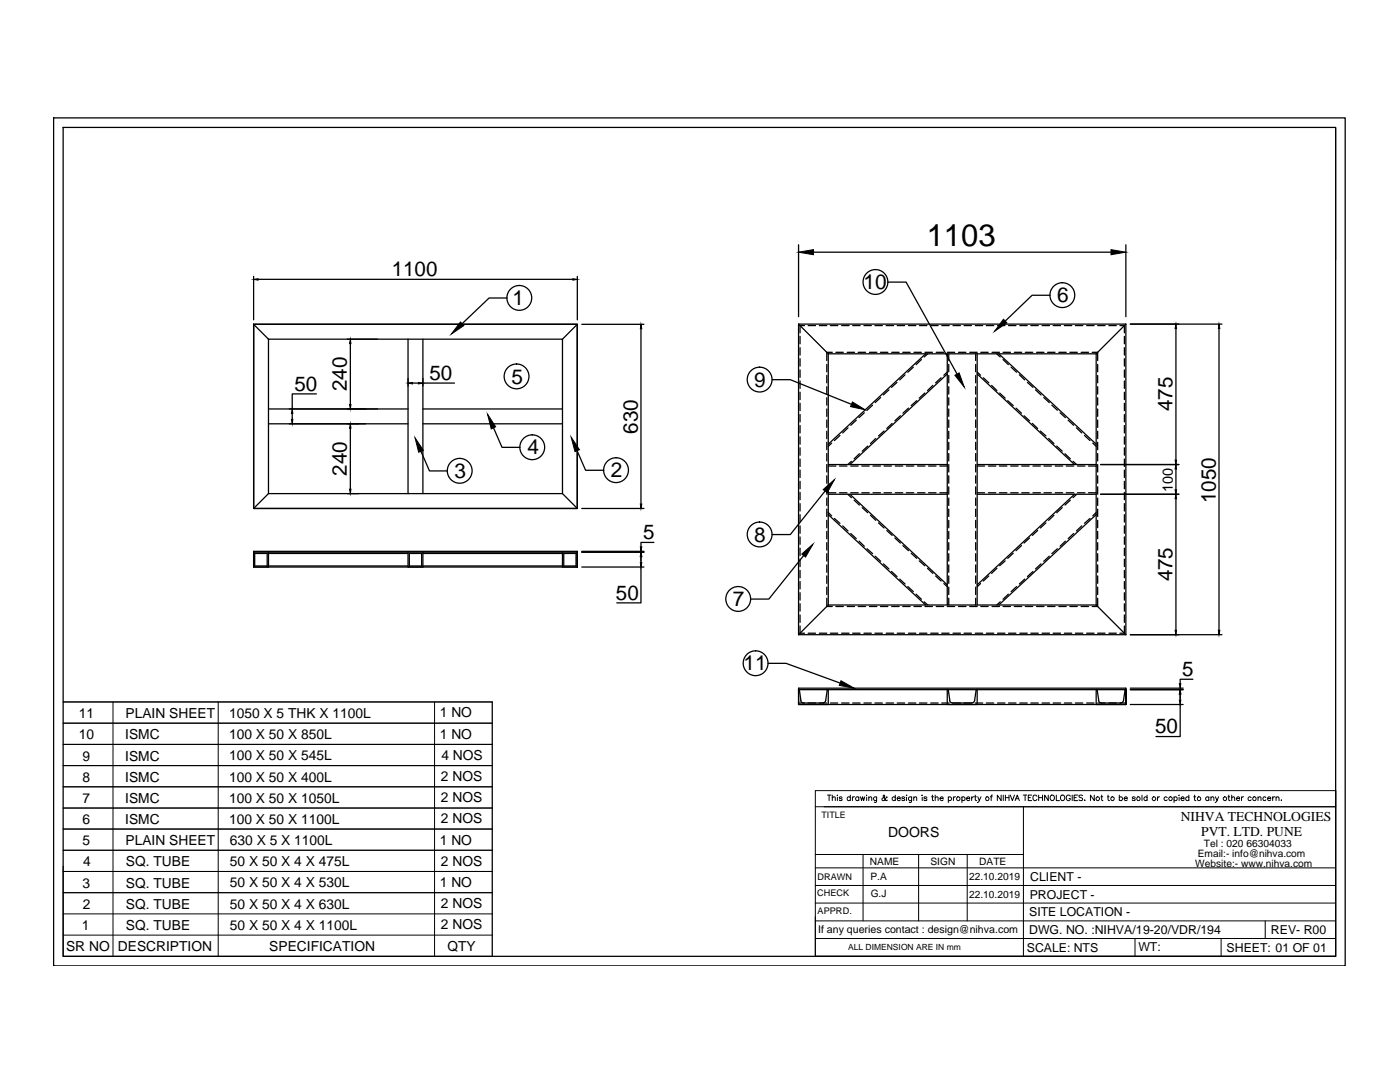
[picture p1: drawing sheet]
<svg xmlns="http://www.w3.org/2000/svg" width="279mm" height="216mm" viewBox="0 0 279 216" stroke-linecap="round" stroke-linejoin="round" font-family="sans-serif">
<!-- layer: 0 -->
<g fill="none" stroke="#000" stroke-width=".25">
<path d="M10.7 23.5h257.8v169.2h-257.8zM12.6 25.4h254v165.4h-254zM50.6 55.1v8.7M51.5 55.7h62.8M101.2 59.5h-3.6l-5.4 5.1M115.2 55.1v8.7M159.4 48.8v14.4M162.3 50.3h59.4M177.2 56.3h3.6l10.2 18.3M209.6 58.9h-3.6l-5.4 5.2M224.7 48.8v14.4M50.6 64.7v36.8h64.6v-36.8h-64.6h64.6v36.8h-64.6z"/>
<path d="M50.6 64.7l3 3M53.6 67.7h58.7v30.8h-58.7zM63.1 78.6h-4.8v3M69.3 67.7h6M69.9 68.6v12.1M81.4 67.7v30.8M81.4 75.5v1.5M82.3 76.4h1.2M84.4 67.7v30.8M84.4 75.5v1.5M84.4 76.4h6.3M115.2 64.7l-2.9 3"/>
<path d="M116.1 64.7h12.4M127.9 65.6v35M154.1 75.8h3.6l12.2 4.9M159.4 64.7h65.3M159.4 64.7v61.9M159.4 64.7l5.9 5.9M159.7 67.1v1.5M159.7 69.4v1.5M159.7 71.6v1.5M159.7 73.8v1.5M159.7 76v1.5M159.7 78.3v1.4"/>
<path d="M160.6 65h-.9v1.4M161.3 65h1.5M163.5 65h1.5M165 72.7v1.5M165 74.9v1.5M165 77.2v1.4M165 79.4v1.4M165.3 70.6h53.5M165.3 70.6v50.1M165.7 65h1.5M166.1 70.3h-1.1v1.7M166.8 70.3h1.5"/>
<path d="M168 65h1.4M169.1 70.3h1.4M170.2 65h1.4M171.3 70.3h1.4M172.4 65h1.5M173.5 70.3h1.5M174.6 65h1.5M175.7 70.3h1.5M175.8 79.3l-1.1 1M176.9 65h1.4M177.4 77.8l-1.1 1M178 70.3h1.4"/>
<path d="M179 76.3l-1.1 1M179.1 65h1.4M180.2 70.3h1.4M180.6 74.8l-1 1M181.3 65h1.5M182.3 73.3l-1.1 1M182.4 70.3h1.5M183 80l-1.2 .9M183.5 65h1.5M183.9 71.7l-1.1 1.1M184.6 78.4l-1.1 1M184.6 70.3h1.5"/>
<path d="M184.7 70.6l-19.4 18M185.2 70.6l-.8 .6M185.7 65h1.5M186.2 76.9l-1.1 1M186.8 70.3h1.5M187.8 75.4l-1.1 1M187.9 65h1.5M189 70.3h1.5M189 70.6v50.1M189 74.6l-19.4 18.1M189 74.2l-.6 .7M189.3 70.6v1.4"/>
<path d="M189.3 72.7v1.5M189.3 74.9v1.5M189.3 77.2v1.4M189.3 79.4v1.4M190.2 65h1.5M191.3 70.3h1.5M192.4 65h1.5M193.5 70.3h1.5M194.6 65h1.5M194.7 70.6v1.4M194.7 72.7v1.5M194.7 74.9v1.5"/>
<path d="M194.7 77.2v1.4M194.7 79.4v1.4M195 70.6v50.1M195 74.6l19.4 18.1M195 74.2l.7 .7M195.7 70.3h1.5M196.2 75.4l1.1 1M196.8 65h1.5M197.9 76.9l1.1 1M198 70.3h1.5M198.9 70.6l.7 .6M199.1 65h1.5"/>
<path d="M199.3 70.6l19.5 18M199.5 78.4l1.1 1M200.2 70.3h1.5M200.2 71.7l1 1.1M201.1 80l1.1 .9M201.3 65h1.5M201.8 73.3l1.1 1M202.4 70.3h1.5M203.4 74.8l1.1 1M203.5 65h1.5M204.6 70.3h1.5M205 76.3l1.1 1"/>
<path d="M205.7 65h1.5M206.7 77.8l1.1 1M206.9 70.3h1.5M208 65h1.5M208.3 79.3l1.1 1M209.1 70.3h1.5M210.2 65h1.5M211.3 70.3h1.5M212.4 65h1.5M213.5 70.3h1.5M214.6 65h1.5M215.8 70.3h1.4"/>
<path d="M216.9 65h1.4M218 70.3h1.1v1.7M218.8 70.6v50.1M219.1 65h1.4M219.1 72.7v1.5M219.1 74.9v1.5M219.1 77.2v1.4M219.1 79.4v1.4M221.3 65h1.5M223.5 65h.9v1.4M224.4 67.1v1.5M224.4 69.4v1.5"/>
<path d="M224.4 71.6v1.5M224.4 73.8v1.5M224.4 76v1.5M224.4 78.3v1.4M224.7 64.7v61.9M224.7 64.7l-5.9 5.9M225.6 64.7h18.3M234.7 65.6v26.2M243.3 65.6v60.2M53.6 84.6h27.8M53.6 81.6h27.8M53.6 98.5l-3 3"/>
<path d="M58.3 82.5v1.2M69.3 98.5h2.3M69.9 85.5v12.1M84 90.1l1.7 3.9h3.6M84.4 84.6h27.9M84.4 81.6h27.9M98.5 85.4l1.7 3.9h3.6M112.3 98.5l2.9 3M115.2 89.9l1.7 3.9h3.6M159.7 80.5v1.4M159.7 82.7v1.5M159.7 84.9v1.5"/>
<path d="M159.7 87.2v1.4M159.7 89.4v1.4M159.7 91.6v1.5M159.7 93.8v1.5M159.7 96v1.5M159.7 98.2v1.5M164.7 98l-7 8.7h-3.6M165 81.6v1.5M165 83.8v1.5M165 86v1.5M165 88.3v1.4M165 90.5v1.5"/>
<path d="M165 92.7v1.5M165 94.9v1.5M165 97.1v1.5M165 99.4v1.5M165.3 98.6h23.7M165.3 98.3h1.5M165.3 92.7h23.7M165.3 93h1.5M166 88.4l-.7 .7M167.5 98.3h1.5M167.5 93h1.5M167.6 86.9l-1.1 1"/>
<path d="M169.2 98.6l.7 .7M169.2 85.4l-1 1M169.6 98.6l19.4 18.1M169.8 98.3h1.5M169.8 93h1.5M169.9 92.1l-.7 .6M170.5 99.8l1 1M170.9 83.8l-1.1 1.1M171.5 90.5l-1 1.1M172 98.3h1.5M172 93h1.5M172.5 82.4l-1.1 .9"/>
<path d="M173.2 89l-1.1 1M174.1 80.8l-1.1 1.1M174.2 98.3h1.5M174.2 93h1.5M174.8 87.5l-1.1 1M176.4 98.3h1.5M176.4 93h1.5M176.4 86l-1.1 1M178 84.5l-1 1M178.7 98.3h1.5M178.7 93h1.5M179.7 83l-1.1 1"/>
<path d="M180.9 98.3h1.5M180.9 93h1.5M181.3 81.4l-1.1 1.1M183.1 98.3h1.5M183.1 93h1.5M185.3 98.3h1.5M185.3 93h1.5M187.6 98.3h1.4M187.6 93h1.4M189.3 81.6v1.5M189.3 83.8v1.5M189.3 86v1.5"/>
<path d="M189.3 88.3v1.4M189.3 90.5v1.5M189.3 92.7v1.5M189.3 94.9v1.5M189.3 97.1v1.5M189.3 99.4v1.5M194.7 81.6v1.5M194.7 83.8v1.5M194.7 86v1.5M194.7 88.3v1.4M194.7 90.5v1.5M194.7 92.7v1.5"/>
<path d="M194.7 94.9v1.5M194.7 97.1v1.5M194.7 99.4v1.5M195 98.6h23.8M195 98.3h1.5M195 92.7h23.8M195 93h1.5M197.3 98.3h1.4M197.3 93h1.4M199.5 98.3h1.4M199.5 93h1.4M201.7 98.3h1.5"/>
<path d="M201.7 93h1.5M202.8 81.4l1.1 1.1M203.9 98.3h1.5M203.9 93h1.5M204.4 83l1.1 1M206 84.5l1.1 1M206.1 98.3h1.5M206.1 93h1.5M207.6 86l1.1 1M208.4 98.3h1.4M208.4 93h1.4M209.3 87.5l1 1"/>
<path d="M209.9 80.8l1.1 1.1M210.6 98.3h1.5M210.6 93h1.5M210.9 89l1.1 1M211.6 82.4l1 .9M212.5 90.5l1.1 1.1M212.8 98.3h1.5M212.8 93h1.5M213.2 83.8l1.1 1.1M213.6 99.8l-1.1 1M214.2 92.1l.7 .6M214.4 98.6l-19.4 18.1"/>
<path d="M214.8 85.4l1.1 1M214.9 98.6l-.7 .7M215 98.3h1.5M215 93h1.5M216.4 86.9l1.1 1M217.2 98.3h1.6M217.2 93h1.6M218.1 88.4l.7 .7M219.1 81.6v1.5M219.1 83.8v1.5M219.1 86v1.5M219.1 88.3v1.4"/>
<path d="M219.1 90.5v1.5M219.1 92.7v1.5M219.1 94.9v1.5M219.1 97.1v1.5M219.1 99.4v1.5M219.7 98.6h15.6M219.7 92.7h15.6M224.4 80.5v1.4M224.4 82.7v1.5M224.4 84.9v1.5M224.4 87.2v1.4M224.4 89.4v1.4"/>
<path d="M224.4 91.6v1.5M224.4 93.8v1.5M224.4 96v1.5M224.4 98.2v1.5M234.7 93.6v4.1M234.7 99.5v26.3M50.6 110h64.6v3.1h-64.6zM50.8 110.4h2.5v2.5h-2.5zM53.6 112.9h27.8M53.6 110.4h27.8M53.6 110.2v2.9M81.4 110.2v2.9"/>
<path d="M81.7 110.4h2.4v2.5h-2.4zM84.4 110.2v2.9M84.4 112.9h27.9M84.4 110.4h27.9M112.3 110.2v2.9M112.5 110.4h2.5v2.5h-2.5zM115.2 110v3.1v-2.9h-64.6M116.1 110.2h12.4M116.1 113.1h12.4M116.1 101.5h12.4M116.1 110h12.4M127.9 113.1v7.2h-4.8"/>
<path d="M127.9 111.1v1.2M130.5 108.2h-2.6v.9M159.7 100.5v1.5M159.7 102.7v1.5M159.7 104.9v1.5M159.7 107.1v1.5M159.7 109.4v1.5M159.7 111.6v1.5M159.7 113.8v1.5M159.7 116v1.5M159.7 118.3v1.4M160.4 110.9l-7 8.6h-3.6"/>
<path d="M165 101.6v1.5M165 103.8v1.5M165 106v1.5M165 108.3v1.5M165 110.5v1.5M165 112.7v1.5M165 114.9v1.5M165 117.2v1.4M165 119.4v1.6h1.1M165.3 102.7l19.4 18M165.3 102.3l.7 .6M166.5 103.4l1.1 1"/>
<path d="M168.2 104.9l1 1M169.8 106.5l1.1 1M171.4 108l1.1 1M172.1 101.3l1.1 1M173 109.5l1.1 1M173.7 102.8l1.1 1M174.7 111l1.1 1M175.3 104.3l1.1 1.1M176.3 112.5l1.1 1M177 105.9l1 .9M177.9 114l1.1 1M178.6 107.3l1.1 1.1"/>
<path d="M179.6 115.6l1 .9M180.2 108.9l1.1 1M181.2 117l1.1 1.1M181.8 110.4l1.2 1M182.8 118.6l1.1 1M183.5 111.9l1.1 1M185.1 113.4l1.1 1M186.7 114.9l1.1 1M188.4 116.4l.6 .7M189.3 101.6v1.5M189.3 103.8v1.5M189.3 106v1.5"/>
<path d="M189.3 108.3v1.5M189.3 110.5v1.5M189.3 112.7v1.5M189.3 114.9v1.5M189.3 117.2v1.4M189.3 119.4v1.3M194.7 101.6v1.5M194.7 103.8v1.5M194.7 106v1.5M194.7 108.3v1.5M194.7 110.5v1.5M194.7 112.7v1.5"/>
<path d="M194.7 114.9v1.5M194.7 117.2v1.4M194.7 119.4v1.3M195.7 116.4l-.7 .7M197.3 114.9l-1.1 1M199 113.4l-1.1 1M200.6 111.9l-1.1 1M201.2 118.6l-1 1M202.2 110.4l-1.1 1M202.9 117l-1.1 1.1M203.9 108.9l-1.1 1M204.5 115.6l-1.1 .9"/>
<path d="M205.5 107.3l-1.1 1.1M206.1 114l-1.1 1M207.1 105.9l-1.1 .9M207.8 112.5l-1.1 1M208.7 104.3l-1.1 1.1M209.4 111l-1.1 1M210.3 102.8l-1 1M211 109.5l-1.1 1M212 101.3l-1.1 1M212.6 108l-1 1M214.3 106.5l-1.1 1M215.9 104.9l-1.1 1"/>
<path d="M217.5 103.4l-1.1 1M218.8 102.7l-19.5 18M218.8 102.3l-.7 .6M219.1 101.6v1.5M219.1 103.8v1.5M219.1 106v1.5M219.1 108.3v1.5M219.1 110.5v1.5M219.1 112.7v1.5M219.1 114.9v1.5M219.1 117.2v1.4M219.1 119.4v1.6h-1.1"/>
<path d="M224.4 100.5v1.5M224.4 102.7v1.5M224.4 104.9v1.5M224.4 107.1v1.5M224.4 109.4v1.5M224.4 111.6v1.5M224.4 113.8v1.5M224.4 116v1.5M224.4 118.3v1.4M153.3 132.4h3.6l10.8 3.9M159.3 137.6l.2 .1 .3 2M159.4 126.6h65.3"/>
<path d="M159.7 120.5v1.4M159.7 122.7v1.5M159.7 124.9v1.5h.9M159.8 139.7l.3 .5h.2M161.3 126.4h1.5M163.5 126.4h1.5M164.8 139.7l-.3 .5h-.2M165.3 137.6l-.2 .1-.3 2M165.3 137.6v3h-5.9M165.3 120.7h53.5M165.3 120.7l-5.9 5.9M165.7 126.4h1.5"/>
<path d="M166.8 121h1.5M168 126.4h1.4M169.1 121h1.4M170.2 126.4h1.4M171.3 121h1.4M172.4 126.4h1.5M173.5 121h1.5M174.6 126.4h1.5M175.7 121h1.5M176.9 126.4h1.4M178 121h1.4M179.1 126.4h1.4"/>
<path d="M180.2 121h1.4M181.3 126.4h1.5M182.4 121h1.5M183.5 126.4h1.5M184.4 120.1l.8 .6M184.6 121h1.5M185.7 126.4h1.5M186.8 121h1.5M187.9 126.4h1.5M189 137.6l.2 .1M189 137.6v3h6v-3M189 121h1.5"/>
<path d="M189.3 137.7l.3 2M189.5 139.7l.1 .3 .4 .2M190.2 126.4h1.5M191.3 121h1.5M192.4 126.4h1.5M193.5 121h1.5M194.5 139.7l-.3 .5h-.2M194.6 126.4h1.5M195 137.6l-.2 .1-.3 2M195.7 121h1.5M196.8 126.4h1.5M198 121h1.5"/>
<path d="M199.1 126.4h1.5M199.6 120.1l-.7 .6M200.2 121h1.5M201.3 126.4h1.5M202.4 121h1.5M203.5 126.4h1.5M204.6 121h1.5M205.7 126.4h1.5M206.9 121h1.5M208 126.4h1.5M209.1 121h1.5M210.2 126.4h1.5"/>
<path d="M211.3 121h1.5M212.4 126.4h1.5M213.5 121h1.5M214.6 126.4h1.5M215.8 121h1.4M216.9 126.4h1.4M218.7 137.6l.2 .1M218.8 137.6v3h5.9M218.8 120.7l5.9 5.9M219 137.7l.3 2M219.1 126.4h1.4M219.2 139.7l.1 .3 .5 .2"/>
<path d="M221.3 126.4h1.5M224.2 139.7l-.2 .5h-.3M224.4 120.5v1.4M224.4 122.7v1.5M224.4 124.9v1.5h-.9M224.5 137.7l-.3 2M224.7 137.6l-.2 .1M224.7 137.3v3.3v-3h-65.3M225.6 126.6h18.3M225.6 137.6h10.5M225.6 137.3h10.5M235.5 138.5v1.2"/>
<path d="M238.1 135.5h-2.6v.9M98.2 140.1v50.7M159.4 140.6v-3.3h65.3v3.3M159.4 140.6h65.3M159.4 140.3h5.6M165.7 140.3h1.5M168 140.3h1.4M170.2 140.3h1.4M172.4 140.3h1.5M174.6 140.3h1.5M176.9 140.3h1.4M179.1 140.3h1.4"/>
<path d="M181.3 140.3h1.5M183.5 140.3h1.5M185.7 140.3h1.5M187.9 140.3h1.5M190.1 140.3h3.9M194.6 140.3h1.5M196.8 140.3h1.5M199.1 140.3h1.5M201.3 140.3h1.5M203.5 140.3h1.5M205.7 140.3h1.5M208 140.3h1.5"/>
<path d="M210.2 140.3h1.5M212.4 140.3h1.5M214.6 140.3h1.5M216.9 140.3h1.4M219.1 140.3h5.6M225.6 140.6h10.5M235.5 140.6v6.4h-4.8M266.6 157.8v33h-103.9"/>
<circle cx="103.6" cy="59.4" r="2.48"/>
<circle cx="174.7" cy="56.3" r="2.48"/>
<circle cx="212" cy="58.9" r="2.48"/>
<circle cx="103.1" cy="75.1" r="2.48"/>
<circle cx="151.6" cy="75.7" r="2.48"/>
<circle cx="91.7" cy="93.9" r="2.48"/>
<circle cx="106.2" cy="89.2" r="2.48"/>
<circle cx="122.9" cy="93.8" r="2.48"/>
<circle cx="147.3" cy="119.5" r="2.48"/>
<circle cx="151.6" cy="106.6" r="2.48"/>
<circle cx="150.8" cy="132.3" r="2.48"/>
</g>
<g fill="#000" stroke="#000" stroke-width=".2">
<path d="M50.6 55.7l.9-.1v.3zM114.3 55.6l.9 .1-.9 .2zM159.4 50.3l2.9-.5v1zM221.7 49.8l3 .5-3 .5zM69.9 67.7l.1 .9h-.2zM81.4 76.4l.9-.1v.3zM83.5 76.3l.9 .1-.9 .2zM91.9 64.2l.7 .8-2.5 1.7zM127.9 64.7l.2 .9h-.3zM190.6 74.9l.8-.5 1 2.8zM200.3 63.7l.6 .7-2.4 1.7zM234.7 64.7l.1 .9h-.3z"/>
<path d="M243.3 64.7l.1 .9h-.3zM58.2 83.7h.2l-.1 .9zM58.3 81.6l.1 .9h-.2zM69.8 97.6h.2l-.1 .9zM69.9 84.6l.1 .9h-.2zM69.8 80.7h.2l-.1 .9zM82.8 87.4l1.7 2.5-.9 .3zM97.3 82.7l1.6 2.5-.9 .4zM114 87.2l1.6 2.5-.8 .4zM164.3 97.7l2.2-2-1.4 2.6zM170.1 80.2l2.6 1.6-3-.7zM234.5 91.8h.3l-.1 .9z"/>
<path d="M234.7 98.6l.1 .9h-.3zM234.5 97.7h.3l-.1 .9zM234.7 92.7l.1 .9h-.3zM127.8 100.6h.3l-.2 .9zM127.9 110.2l.2 .9h-.3zM127.8 112.3h.3l-.2 .8zM127.8 109.1h.3l-.2 .9zM160 110.6l2.2-2-1.4 2.6zM167.8 135.8l2.7 1.5-3-.5zM234.5 125.8h.3l-.1 .8zM235.5 137.6l.2 .9h-.3zM235.4 139.7h.3l-.2 .9z"/>
<path d="M235.4 136.4h.3l-.2 .9zM243.1 125.8h.3l-.1 .8z"/>
</g>
<g fill="none" stroke="#000" stroke-width=".2">
<path d="M266.6 25.4v26.5M12.6 157h85.6M12.6 152.8h85.6M12.6 148.5h85.6M12.6 144.3h85.6M12.6 140.1h85.6M22.5 140.1v50.7M43.5 140.1v50.7M86.7 140.1v50.7M162.7 157.8h103.9v3.2h-103.9zM165.1 158.7h.7M165.5 158.7v1.1"/>
<path d="M166.1 159.2l.3-.2 .3 .1v.7M166.1 158.7v1.1M167.1 158.7h.1M167.1 159.1v.7M168 159.2l-.2-.2-.3 .2 .5 .2v.3h-.5v-.1M169.7 159.2a.35 .35 0 0 0-.5-.1 .35 .35 0 0 0 0 .5 .35 .35 0 0 0 .5 0M169.7 158.7v1.1M170.1 159v.8M170.5 159l-.2 .1-.2 .2M171.4 159.2a.35 .35 0 0 0-.5-.1 .35 .35 0 0 0 0 .5 .35 .35 0 0 0 .5 0M171.4 159v.8M171.7 159l.2 .8 .3-.8 .2 .8 .2-.8"/>
<path d="M172.9 158.7h.1M173 159.1v.7M173.4 159.2l.4-.2 .2 .2v.6M173.4 159v.8M174.9 159v1l-.2 .1-.2-.1M174.9 159.2a.35 .35 0 0 0-.5-.1 .35 .35 0 0 0 0 .5 .35 .35 0 0 0 .5 0M177.1 159.1l-.2-.1a.63 .63 0 0 1-.8 .6v-.3l.5-.4-.2-.2-.1 .1v.3l.5 .6 .3-.1M178.7 159.2a.35 .35 0 0 0-.5-.1 .35 .35 0 0 0 0 .5 .35 .35 0 0 0 .5 0M178.7 158.7v1.1M179.1 159.3h.6a.35 .35 0 0 0-.5-.3 .35 .35 0 0 0-.1 .6l.2 .2 .4-.2M180.6 159.2l-.2-.2-.4 .2 .5 .2v.3h-.5v-.1M180.9 158.7h.1"/>
<path d="M180.9 159.1v.7M181.9 159v1l-.2 .1-.2-.1M181.9 159.2a.35 .35 0 0 0-.5-.1 .35 .35 0 0 0 0 .5 .35 .35 0 0 0 .5 0M182.4 159.2l.2-.2 .3 .1 .1 .7M182.4 159v.8M184 158.7h.1zM184.1 159.1v.7M185 159.2l-.2-.2-.4 .2 .5 .2v.3l-.3 .1-.2-.2M185.9 159h.4M186.1 158.7v.8v.2l.2 .1M186.6 159.2l.3-.2 .3 .1v.7M186.6 158.7v1.1"/>
<path d="M187.6 159.3h.6a.35 .35 0 0 0-.4-.3 .35 .35 0 0 0-.2 .6l.3 .2 .3-.2M189.3 159.2a.35 .35 0 0 1 .5-.1 .35 .35 0 0 1 0 .5 .35 .35 0 0 1-.5 0M189.3 159v1.1M190.3 159v.8M190.7 159h-.2l-.2 .3M192 159.2a.35 .35 0 0 1 .5-.1 .35 .35 0 0 1 0 .5 .35 .35 0 0 1-.5 0M192 159v1.1M192.9 159.3h.6a.35 .35 0 0 0-.5-.3 .35 .35 0 0 0-.1 .6l.3 .2 .3-.2M193.9 159v.8M194.3 159h-.1l-.3 .3M194.5 159h.3M194.6 158.7v.8l.3 .3"/>
<path d="M195.1 159l.3 .8 .4-.8M195.4 159.8l-.3 .3M197.6 159h.4M198.1 158.7h-.2l-.1 .2v.9M199.8 158.7v1.1l-.8-1.1v1.1M200.2 158.7v1.1M200.6 158.7v1.1M200.6 159.2h.8M201.4 158.7v1.1M201.6 158.7l.4 1.1 .5-1.1M202.6 159.8l.4-1.1 .4 1.1M202.7 159.4h.6"/>
<path d="M204.2 158.7h.7M204.6 158.7v1.1M205.2 159.2h.4M205.9 158.7h-.7v1.1h.7M207 158.9a.46 .46 0 0 0-.7-.2 .46 .46 0 0 0-.2 .6 .42 .42 0 0 0 .4 .5 .42 .42 0 0 0 .5-.3M207.3 159.2h.8M207.3 158.7v1.1M208.1 158.7v1.1M209.2 158.7v1.1l-.7-1.1v1.1M210.8 158.7v1.1h.6M211.7 158.8a.51 .51 0 0 1 .8 .3 .51 .51 0 0 1-.6 .6l-.2-.4zM213.6 158.9a.45 .45 0 0 0-.6-.2 .45 .45 0 0 0-.2 .6 .4 .4 0 0 0 .4 .5 .4 .4 0 0 0 .4-.5h-.3"/>
<path d="M214 158.7v1.1M214.4 159.2h.4M215.1 158.7h-.7v1.1h.7M216.1 158.8l-.3-.1-.5 .1 .1 .3 .6 .2v.4l-.4 .1-.3-.2M216.5 159.6v.2zM218.4 158.7v1.1l-.8-1.1v1.1M219.7 159h.4M219.9 158.7v.8v.2l.2 .1M221 159h.3M221.1 158.7v.8l.3 .3M223.4 159.2a.35 .35 0 0 1 .5-.1 .35 .35 0 0 1 0 .5 .35 .35 0 0 1-.5 0M223.4 158.7v1.1"/>
<path d="M224.4 159.3h.6a.35 .35 0 0 0-.5-.3 .35 .35 0 0 0-.1 .6l.2 .2 .4-.2M226.6 159.2l-.3-.2-.3 .2 .5 .2v.3l-.3 .1-.2-.2M227.9 158.7v1.1M228.9 159.2a.35 .35 0 0 0-.5-.1 .35 .35 0 0 0 0 .5 .35 .35 0 0 0 .5 0M228.9 158.7v1.1M231 159v.8M231.4 159h-.1l-.3 .3M232.9 159.2a.35 .35 0 0 0-.5-.1 .35 .35 0 0 0 0 .5 .35 .35 0 0 0 .5 0M234.3 159.2a.35 .35 0 0 1 .5-.1 .35 .35 0 0 1 0 .5 .35 .35 0 0 1-.5 0M234.3 159v1.1M235.3 158.7h.1M235.3 159.1v.7"/>
<path d="M235.7 159.3h.6a.35 .35 0 0 0-.5-.3 .35 .35 0 0 0-.1 .6l.3 .2 .3-.2M237.3 159.2a.35 .35 0 0 0-.6-.1 .35 .35 0 0 0 0 .5 .35 .35 0 0 0 .6 0M237.3 158.7v1.1M238.2 159h.4M238.4 158.7v.8v.2l.3 .1M241.2 159.2a.35 .35 0 0 0-.5-.1 .35 .35 0 0 0 0 .5 .35 .35 0 0 0 .5 0M241.2 159v.8M241.7 159.2l.4-.2 .2 .2v.6M241.7 159v.8M242.6 159l.3 .8 .3-.8M242.9 159.8l-.4 .3M245.1 159h.3"/>
<path d="M245.2 158.7v.8l.1 .2 .2 .1M245.8 159.2l.4-.2 .2 .2v.6M245.8 158.7v1.1M246.7 159.3h.7l-.1-.2a.35 .35 0 0 0-.5 0 .35 .35 0 0 0 .1 .5 .35 .35 0 0 0 .5 0M247.8 159v.8M248.2 159h-.2l-.2 .3M249.7 159.2a.35 .35 0 0 0-.5-.1 .35 .35 0 0 0 0 .5 .35 .35 0 0 0 .5 0M251.1 159.2l.2-.2 .3 .1 .1 .7M251.1 159v.8M252.6 159.2a.34 .34 0 0 0-.5-.1 .34 .34 0 0 0 0 .5 .34 .34 0 0 0 .5 0M253 159.3h.6a.35 .35 0 0 0-.5-.3 .35 .35 0 0 0-.1 .6l.2 .2 .4-.2M254 159v.8"/>
<path d="M254.4 159l-.3 .1-.1 .2M254.7 159.2l.4-.2 .2 .2v.6M254.7 159v.8M255.7 159.6v.2zM12.6 178.1h85.6M12.6 172.8v18h85.6M12.6 173.9h85.6M12.6 169.7h85.6M12.6 165.4h85.6M12.6 161.2h85.6M162.7 176.7h103.9M162.7 173.2h103.9"/>
<path d="M162.7 161v29.8M162.7 170.5h41.5M164.5 161h102.1M172.2 170.5v13.3M183.3 170.5v13.3M193 170.5v13.3M204.2 161v29.8M12.6 182.4h85.6M12.6 186.6h85.6M162.7 183.8h103.9M162.7 180.2h103.9M162.7 187.3h103.9"/>
<path d="M226.5 187.3v3.5M243.7 187.3v3.5M252.5 183.8v3.5"/>
<circle cx="191.2" cy="159.4" r=".37"/>
<circle cx="197" cy="159.3" r=".36"/>
<circle cx="210" cy="159.2" r=".51"/>
<circle cx="219.1" cy="159.3" r=".36"/>
<circle cx="222" cy="159.4" r=".37"/>
<circle cx="227.2" cy="159.3" r=".37"/>
<circle cx="230.3" cy="159.3" r=".36"/>
<circle cx="233.6" cy="159.3" r=".36"/>
<circle cx="239.3" cy="159.4" r=".37"/>
<circle cx="244.5" cy="159.4" r=".37"/>
<circle cx="250.3" cy="159.4" r=".37"/>
</g>
<text font-size="6.2" x="184.9" y="49.1">1103</text>
<g font-size="4.1">
<text x="78.2" y="55.1">1100</text>
<text x="172.3" y="57.7">10</text>
<text x="102.3" y="60.9">1</text>
<text x="211" y="60.3">6</text>
<text x="58.7" y="77.9">50</text>
<text x="85.7" y="75.8">50</text>
<text x="102.1" y="76.5">5</text>
<text x="150.5" y="77.2">9</text>
<text x="69.2" y="78" transform="rotate(-90 69.2 78)">240</text>
<text x="234" y="82.1" transform="rotate(-90 234 82.1)">475</text>
<text x="127.3" y="86.5" transform="rotate(-90 127.3 86.5)">630</text>
<text x="69.2" y="94.9" transform="rotate(-90 69.2 94.9)">240</text>
<text x="90.7" y="95.4">3</text>
<text x="105.3" y="90.7">4</text>
<text x="121.9" y="95.2">2</text>
<text x="242.6" y="100.4" transform="rotate(-90 242.6 100.4)">1050</text>
<text x="128.3" y="107.6">5</text>
<text x="150.5" y="108.1">8</text>
<text x="122.9" y="119.7">50</text>
<text x="234" y="116" transform="rotate(-90 234 116)">475</text>
<text x="146.2" y="120.9">7</text>
<text x="148.4" y="133.8">11</text>
<text x="236" y="134.9">5</text>
<text x="230.5" y="146.3">50</text>
</g>
<text font-size="2.9" x="234" y="98.2" transform="rotate(-90 234 98.2)">100</text>
<g font-size="2.8">
<text x="15.7" y="143.3">11</text>
<text x="25" y="143.3">PLAIN SHEET</text>
<text x="45.7" y="143.2">1050 X 5 THK X 1100L</text>
<text x="87.8" y="143.2">1 NO</text>
<text x="15.7" y="147.5">10</text>
<text x="25" y="147.5">ISMC</text>
<text x="45.7" y="147.5">100 X 50 X 850L</text>
<text x="87.8" y="147.4">1 NO</text>
<text x="16.5" y="156">8</text>
<text x="16.5" y="151.8">9</text>
<text x="25" y="156">ISMC</text>
<text x="25" y="151.8">ISMC</text>
<text x="45.7" y="155.9">100 X 50 X 400L</text>
<text x="45.7" y="151.7">100 X 50 X 545L</text>
<text x="88" y="155.8">2 NOS</text>
<text x="88.1" y="151.6">4 NOS</text>
<text x="16.5" y="160.2">7</text>
<text x="25" y="160.2">ISMC</text>
<text x="45.7" y="160.2">100 X 50 X 1050L</text>
<text x="88" y="160">2 NOS</text>
<text x="16.5" y="164.4">6</text>
<text x="25" y="164.4">ISMC</text>
<text x="45.7" y="164.4">100 X 50 X 1100L</text>
<text x="88" y="164.3">2 NOS</text>
<text x="177.2" y="167">DOORS</text>
<text x="16.5" y="168.6">5</text>
<text x="16.6" y="172.9">4</text>
<text x="25" y="168.6">PLAIN SHEET</text>
<text x="25.1" y="172.9">SQ. TUBE</text>
<text x="45.9" y="172.8">50 X 50 X 4 X 475L</text>
<text x="45.9" y="168.6">630 X 5 X 1100L</text>
<text x="87.8" y="168.5">1 NO</text>
<text x="88" y="172.7">2 NOS</text>
<text x="16.5" y="177.1">3</text>
<text x="25.1" y="177.1">SQ. TUBE</text>
<text x="45.9" y="177.1">50 X 50 X 4 X 530L</text>
<text x="87.8" y="177">1 NO</text>
<text x="16.3" y="185.5">1</text>
<text x="16.5" y="181.3">2</text>
<text x="25.1" y="185.5">SQ. TUBE</text>
<text x="25.1" y="181.3">SQ. TUBE</text>
<text x="45.9" y="185.5">50 X 50 X 4 X 1100L</text>
<text x="45.9" y="181.3">50 X 50 X 4 X 630L</text>
<text x="88" y="185.4">2 NOS</text>
<text x="88" y="181.2">2 NOS</text>
<text x="13.2" y="189.9">SR NO</text>
<text x="23.5" y="189.9">DESCRIPTION</text>
<text x="53.7" y="189.9">SPECIFICATION</text>
<text x="89.3" y="189.9">QTY</text>
</g>
<g font-size="2.7">
<text x="235.7" y="163.8">NIHVA TECHNOLOGIES</text>
<text x="239.7" y="166.9">PVT. LTD. PUNE</text>
</g>
<g font-size="2.5">
<text x="205.5" y="179.3">PROJECT -</text>
<text x="205.6" y="175.8">CLIENT -</text>
<text x="205.4" y="182.8">SITE LOCATION -</text>
<text x="204.9" y="189.9">SCALE: NTS</text>
<text x="205.4" y="186.3">DWG. NO. :NIHVA/19-20/VDR/194</text>
<text x="227.2" y="189.9">WT:</text>
<text x="244.8" y="189.9">SHEET: 01 OF 01</text>
<text x="253.6" y="186.3">REV- R00</text>
</g>
<text font-size="2.1" x="163.3" y="186.1">If any queries contact : design@nihva.com</text>
<g font-size="2">
<text x="173.6" y="172.6">NAME</text>
<text x="185.7" y="172.6">SIGN</text>
<text x="195.4" y="172.6">DATE</text>
<text x="238.5" y="172.9">Website:- www.nihva.com</text>
<text x="239" y="171.1">Email:- info@nihva.com</text>
<text x="240.3" y="169">Tel : 020 66304033</text>
<text x="173.7" y="175.7">P.A</text>
<text x="173.8" y="179">G.J</text>
<text x="193.4" y="175.6">22.10.2019</text>
<text x="193.4" y="179.2">22.10.2019</text>
</g>
<g font-size="1.8">
<text x="163.9" y="163.2">TITLE</text>
<text x="163.1" y="178.8">CHECK</text>
<text x="163.2" y="175.7">DRAWN</text>
<text x="163.2" y="182.3">APPRD.</text>
</g>
<text font-size="1.7" x="169.3" y="189.6">ALL DIMENSION ARE IN mm</text>
</svg>
